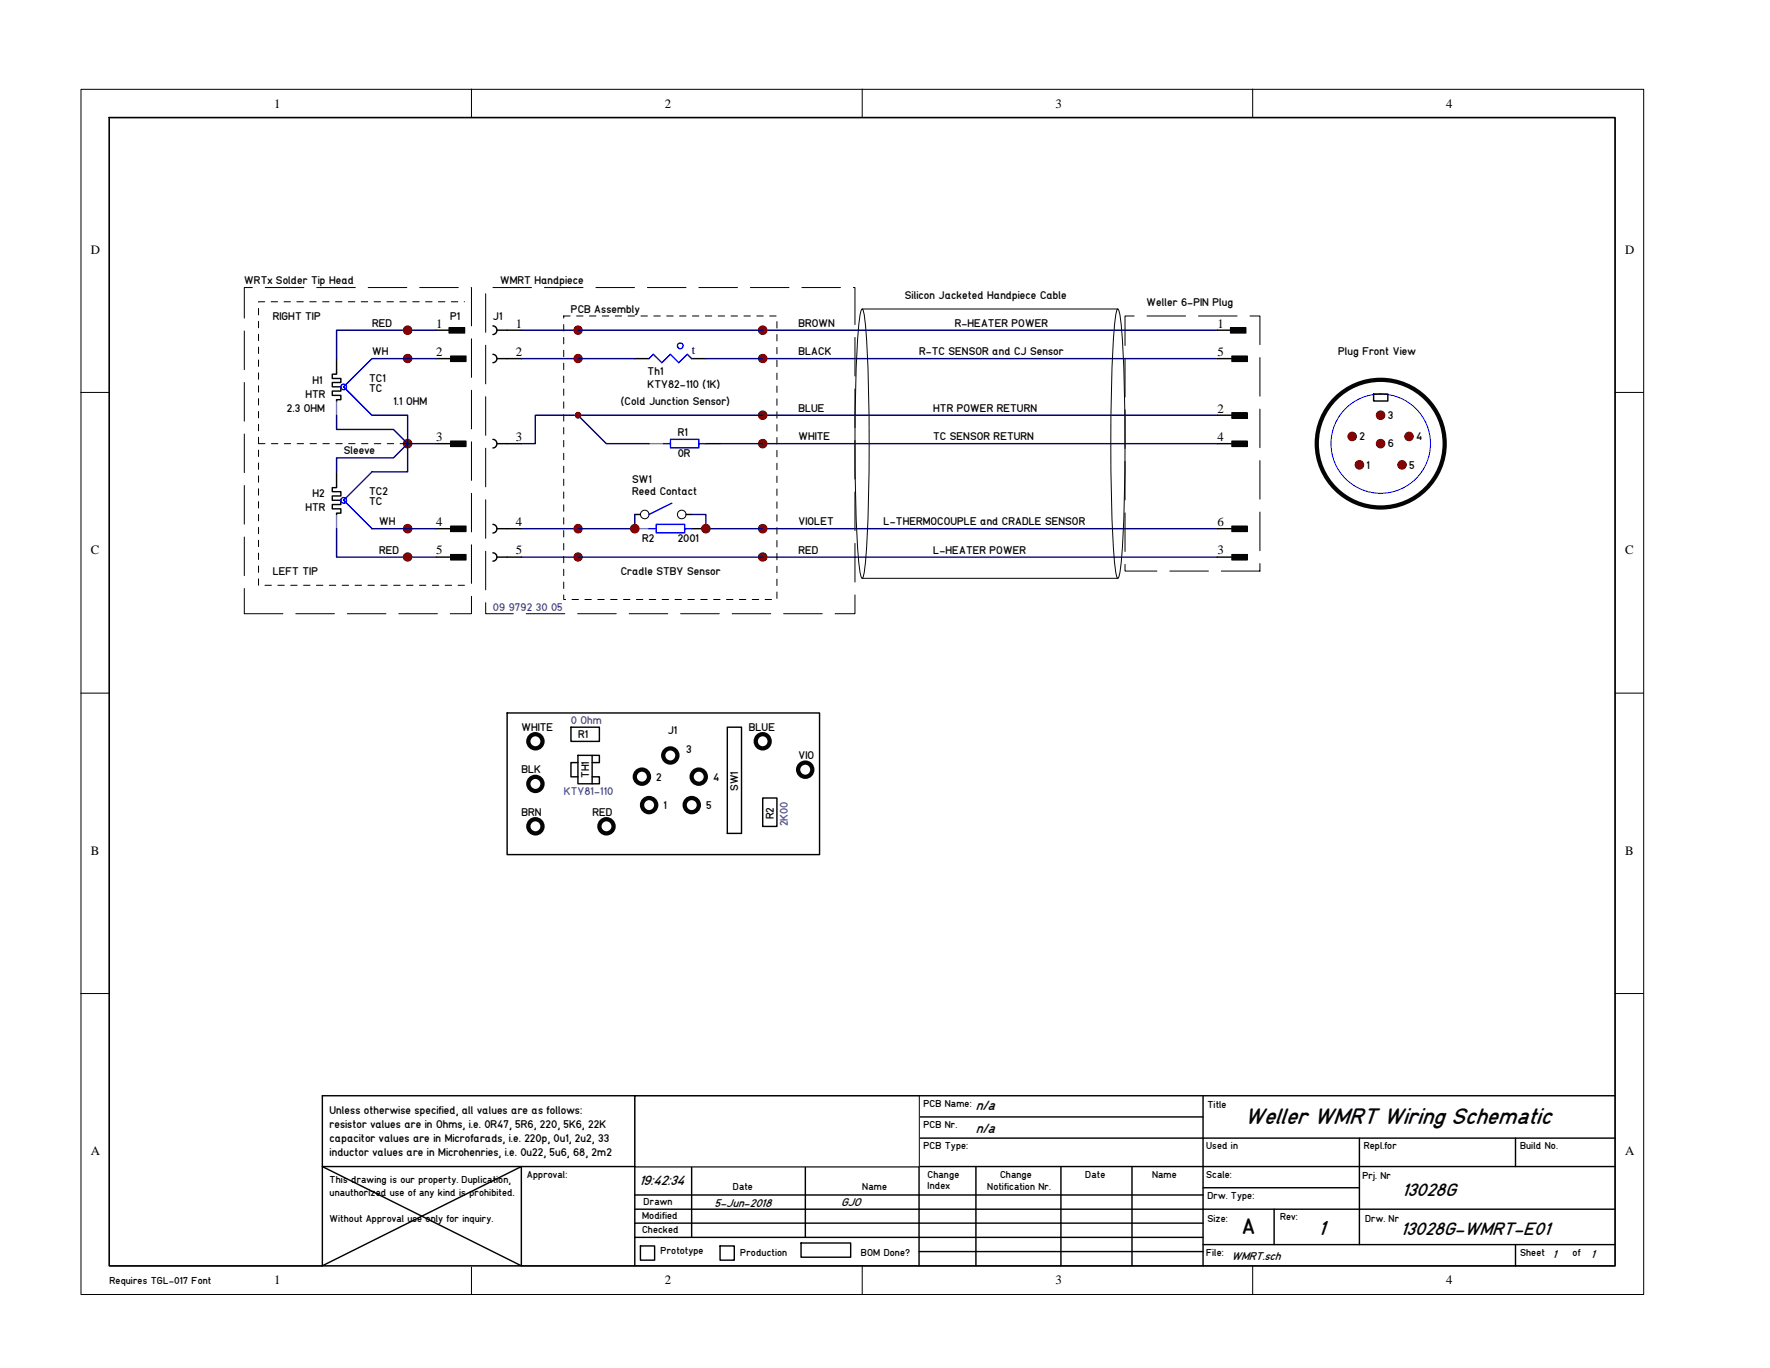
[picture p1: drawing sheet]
<svg xmlns="http://www.w3.org/2000/svg" width="279mm" height="216mm" viewBox="0 0 279 216" stroke-linecap="round" stroke-linejoin="round" font-family="sans-serif">
<g fill="none" stroke="#000" stroke-width=".16">
<path d="M12.8 14.1h246.7v190.2h-246.7zM17.3 18.6h237.7v181.2h-237.7zM74.4 14.1v4.4M136.1 14.1v4.4M197.7 14.1v4.4M12.7 61.9h4.5M254.9 61.9h4.5M12.7 109.4h4.5M254.9 109.4h4.5M12.7 156.8h4.5M254.9 156.8h4.5M74.4 199.8v4.5"/>
<path d="M136.1 199.8v4.5M197.7 199.8v4.5"/>
</g>
<path d="M51 173h49.2v11.1h-49.2z" fill="#fff"/>
<path d="M50.9 173h49.3v11.1h-49.3z" fill="none" stroke="#fff" stroke-width=".16"/>
<path d="M51 184.2h31.3v15.6h-31.3z" fill="#fff"/>
<path d="M50.9 184.1h31.4v15.7h-31.4z" fill="none" stroke="#fff" stroke-width=".16"/>
<g fill="none" stroke="#000" stroke-width=".22">
<path d="M17.2 18.5h237.7v181.3h-237.7zM53.1 56.6v2.5h-.6v.6h1.3v.7h-1.3v.6h1.3v.7h-1.3v.7h1.3v.7h-.7v.2M68.8 70h2.3M100.2 172.9h-49.3v26.9M145.1 172.9v26.9M145.1 179.6h109.8M145.1 176.3h44.8M189.9 172.9v26.9M214.6 179.6v16.8M239.2 179.6v4.5M254.9 172.9h-154.7v26.9M50.9 184.1h204"/>
<path d="M82.3 184.1v15.7M100.2 188.6h89.7M100.2 190.8h154.7M100.2 193h89.7M100.2 195.3h89.7M101.1 196.6h2.2v2.3h-2.2zM109.2 184.1v11.2M113.7 196.6h2.2v2.3h-2.2zM126.4 196.2h7.9v2.2h-7.9zM127.1 184.1v11.2M145.1 197.5h44.8M154.1 184.1v15.7"/>
<path d="M167.5 184.1v15.7M178.7 184.1v15.7M189.9 196.4h65M189.9 187.5h24.7M201.1 190.8v5.6M239.2 196.4v3.4"/>
</g>
<path d="M53.1 63.3v2.2" fill="none" stroke="#8080c0" stroke-width=".22"/>
<g fill="none" stroke="#00f" stroke-width=".22">
<path d="M58.7 56.6l-4.5 4.4 4.5 4.5"/>
<circle cx="54.3" cy="61.1" r=".44"/>
</g>
<path d="M38.6 96.9h35.8v-51.5h-35.8v51.5" fill="none" stroke="#000" stroke-width=".16" stroke-dasharray="6.1 2"/>
<path d="M71.2 69.6h2.4v.9h-2.4z" fill="#040404"/>
<path d="M71.1 69.6h2.5v.9h-2.5z" fill="none" stroke="#040404" stroke-width=".16"/>
<path d="M68.8 52.1h2.3" fill="none" stroke="#000" stroke-width=".22"/>
<path d="M70.9 51.7h2.5v.9h-2.5z" fill="#040404"/>
<path d="M70.9 51.7h2.5v.9h-2.5z" fill="none" stroke="#040404" stroke-width=".16"/>
<path d="M68.8 56.6h2.3" fill="none" stroke="#000" stroke-width=".22"/>
<path d="M71.2 56.2h2.4v.9h-2.4z" fill="#040404"/>
<path d="M71.1 56.2h2.5v.9h-2.5z" fill="none" stroke="#040404" stroke-width=".16"/>
<path d="M68.8 87.9h2.3" fill="none" stroke="#000" stroke-width=".22"/>
<path d="M71.2 87.5h2.4v.9h-2.4z" fill="#040404"/>
<path d="M71.1 87.5h2.5v.9h-2.5z" fill="none" stroke="#040404" stroke-width=".16"/>
<path d="M68.8 83.4h2.3" fill="none" stroke="#000" stroke-width=".22"/>
<path d="M71.2 83.1h2.4v.8h-2.4z" fill="#040404"/>
<path d="M71.1 83h2.5v.9h-2.5z" fill="none" stroke="#040404" stroke-width=".16"/>
<path d="M53.1 81.2v2.2" fill="none" stroke="#8080c0" stroke-width=".22"/>
<path d="M53.1 74.5v2.5h-.6v.6h1.3v.7h-1.3v.7h1.3v.6h-1.3v.7h1.3v.7h-.7v.2" fill="none" stroke="#000" stroke-width=".22"/>
<g fill="none" stroke="#00f" stroke-width=".22">
<path d="M58.7 74.5l-4.5 4.5 4.5 4.4"/>
<circle cx="54.2" cy="79" r=".45"/>
</g>
<path d="M68.8 52.1h-15.7v4.5M53.1 83.4v4.5h15.7" fill="none" stroke="#000080" stroke-width=".22"/>
<circle cx="64.3" cy="52.1" r=".68" fill="#800000"/>
<circle cx="64.3" cy="52.1" r=".68" fill="none" stroke="#800000" stroke-width=".16"/>
<circle cx="64.4" cy="56.6" r=".67" fill="#800000"/>
<circle cx="64.4" cy="56.6" r=".67" fill="none" stroke="#800000" stroke-width=".16"/>
<circle cx="64.3" cy="70" r=".68" fill="#800000"/>
<circle cx="64.3" cy="70" r=".68" fill="none" stroke="#800000" stroke-width=".16"/>
<circle cx="64.3" cy="83.4" r=".68" fill="#800000"/>
<circle cx="64.3" cy="83.4" r=".68" fill="none" stroke="#800000" stroke-width=".16"/>
<circle cx="64.4" cy="87.9" r=".67" fill="#800000"/>
<circle cx="64.4" cy="87.9" r=".67" fill="none" stroke="#800000" stroke-width=".16"/>
<g fill="none" stroke="#000080" stroke-width=".22">
<path d="M58.7 56.6h10.1M120.4 56.6h71.8M120.4 52.1h71.8M53.1 65.5v2.3h9l2.2 2.2M58.7 65.5h5.6v4.5M64.3 70l-2.2 2.3h-9v2.2M64.3 70v4.5h-5.6M64.3 70h4.5M120.4 70h71.8M120.4 65.5h71.8M58.7 83.4h10.1M120.4 83.4h71.8"/>
<path d="M120.4 87.9h71.8"/>
</g>
<path d="M77.8 51.4a.68 .68 0 0 1 .6 .7 .68 .68 0 0 1-.6 .7M77.8 55.9a.66 .66 0 0 1 .6 .7 .66 .66 0 0 1-.6 .6M78.4 52.1h3.9M78.4 56.6h3.9M192.2 52.1h2.2M77.8 69.3a.68 .68 0 0 1 .6 .7 .68 .68 0 0 1-.6 .7M78.4 70h3.9M77.8 82.8a.68 .68 0 0 1 .6 .6 .68 .68 0 0 1-.6 .7M77.8 87.2a.66 .66 0 0 1 .6 .7 .66 .66 0 0 1-.6 .7M78.4 83.4h3.9M78.4 87.9h3.9" fill="none" stroke="#000" stroke-width=".22"/>
<path d="M77.8 45.4h57.2v51.5h-58.3v-51.5" fill="none" stroke="#000" stroke-width=".16" stroke-dasharray="6.1 2"/>
<path d="M194.3 51.7h2.4v.9h-2.4z" fill="#040404"/>
<path d="M194.2 51.7h2.5v.9h-2.5z" fill="none" stroke="#040404" stroke-width=".16"/>
<path d="M192.2 65.5h2.2" fill="none" stroke="#000" stroke-width=".22"/>
<path d="M194.5 65.2h2.4v.8h-2.4z" fill="#040404"/>
<path d="M194.4 65.1h2.5v.9h-2.5z" fill="none" stroke="#040404" stroke-width=".16"/>
<path d="M192.2 87.9h2.2" fill="none" stroke="#000" stroke-width=".22"/>
<path d="M194.5 87.5h2.4v.9h-2.4z" fill="#040404"/>
<path d="M194.4 87.5h2.5v.9h-2.5z" fill="none" stroke="#040404" stroke-width=".16"/>
<path d="M192.2 70h2.2" fill="none" stroke="#000" stroke-width=".22"/>
<path d="M194.5 69.6h2.4v.9h-2.4z" fill="#040404"/>
<path d="M194.4 69.6h2.5v.9h-2.5z" fill="none" stroke="#040404" stroke-width=".16"/>
<path d="M192.2 56.6h2.2" fill="none" stroke="#000" stroke-width=".22"/>
<path d="M194.5 56.2h2.4v.9h-2.4z" fill="#040404"/>
<path d="M194.4 56.2h2.5v.9h-2.5z" fill="none" stroke="#040404" stroke-width=".16"/>
<path d="M192.2 83.4h2.2" fill="none" stroke="#000" stroke-width=".22"/>
<path d="M194.5 83.1h2.4v.8h-2.4z" fill="#040404"/>
<path d="M194.4 83h2.5v.9h-2.5z" fill="none" stroke="#040404" stroke-width=".16"/>
<path d="M89 49.9h33.6v44.7h-33.6v-44.7" fill="none" stroke="#000" stroke-width=".16" stroke-dasharray="1 1 1 1 1 1 1 1"/>
<circle cx="120.4" cy="52.1" r=".68" fill="#800000"/>
<circle cx="120.4" cy="52.1" r=".68" fill="none" stroke="#800000" stroke-width=".16"/>
<circle cx="120.4" cy="56.6" r=".67" fill="#800000"/>
<circle cx="120.4" cy="56.6" r=".67" fill="none" stroke="#800000" stroke-width=".16"/>
<circle cx="120.4" cy="65.5" r=".68" fill="#800000"/>
<circle cx="120.4" cy="65.5" r=".68" fill="none" stroke="#800000" stroke-width=".16"/>
<circle cx="120.4" cy="70" r=".68" fill="#800000"/>
<circle cx="120.4" cy="70" r=".68" fill="none" stroke="#800000" stroke-width=".16"/>
<circle cx="120.4" cy="83.4" r=".68" fill="#800000"/>
<circle cx="120.4" cy="83.4" r=".68" fill="none" stroke="#800000" stroke-width=".16"/>
<circle cx="120.4" cy="87.9" r=".67" fill="#800000"/>
<circle cx="120.4" cy="87.9" r=".67" fill="none" stroke="#800000" stroke-width=".16"/>
<path d="M198.9 90.1h-21.3v-40.2h21.3v40.2" fill="none" stroke="#000" stroke-width=".16" stroke-dasharray="6.1 2"/>
<path d="M82.3 52.1h8.9M82.3 56.6h8.9M120.4 65.5h-29.2l4.5 4.5h6.7M82.3 83.4h8.9M82.3 87.9h8.9" fill="none" stroke="#000080" stroke-width=".22"/>
<path d="M102.4 70h2.3" fill="none" stroke="#8080c0" stroke-width=".22"/>
<path d="M111.4 70h2.3M100.2 81.2h.9M108.3 81.2h.9" fill="none" stroke="#000" stroke-width=".22"/>
<path d="M104.7 70h1.1M106 79.4l-3.6 1.8M110.3 70v-.7h-4.5v1.4h4.5v-.7h1.1" fill="none" stroke="#00f" stroke-width=".22"/>
<g fill="none" stroke="#000" stroke-width=".16">
<circle cx="101.8" cy="81.2" r=".67"/>
<circle cx="107.6" cy="81.2" r=".68"/>
</g>
<circle cx="91.2" cy="52.1" r=".67" fill="#800000"/>
<circle cx="91.2" cy="52.1" r=".67" fill="none" stroke="#800000" stroke-width=".16"/>
<circle cx="91.2" cy="56.6" r=".66" fill="#800000"/>
<circle cx="91.2" cy="56.6" r=".66" fill="none" stroke="#800000" stroke-width=".16"/>
<circle cx="91.2" cy="83.4" r=".67" fill="#800000"/>
<circle cx="91.2" cy="83.4" r=".67" fill="none" stroke="#800000" stroke-width=".16"/>
<circle cx="91.2" cy="87.9" r=".66" fill="#800000"/>
<circle cx="91.2" cy="87.9" r=".66" fill="none" stroke="#800000" stroke-width=".16"/>
<path d="M91.2 56.6h9M91.2 52.1h29.2M111.4 56.6h9M113.7 70h6.7M100.2 81.2v2.2h-9" fill="none" stroke="#000080" stroke-width=".22"/>
<path d="M100.2 83.4h2.2" fill="none" stroke="#8080c0" stroke-width=".22"/>
<path d="M100.2 56.6h2.2M109.2 56.6h2.2M109.2 83.4h2.2" fill="none" stroke="#000" stroke-width=".22"/>
<g fill="none" stroke="#00f" stroke-width=".22">
<path d="M102.4 56.6l.7-.7 1.4 1.3 1.3-1.3 1.3 1.3 1.4-1.3 .7 .7M102.4 83.4h1.2M108.1 83.4v-.6h-4.5v1.3h4.5v-.7h1.1"/>
<circle cx="107.4" cy="54.6" r=".44"/>
</g>
<circle cx="100.2" cy="83.4" r=".68" fill="#800000"/>
<circle cx="100.2" cy="83.4" r=".68" fill="none" stroke="#800000" stroke-width=".16"/>
<path d="M109.2 81.2h2.2v2.2h9" fill="none" stroke="#000080" stroke-width=".22"/>
<circle cx="111.4" cy="83.4" r=".68" fill="#800000"/>
<circle cx="111.4" cy="83.4" r=".68" fill="none" stroke="#800000" stroke-width=".16"/>
<path d="M91.2 87.9h29.2" fill="none" stroke="#000080" stroke-width=".22"/>
<path d="M136 48.9l.1-.1a3.4 3.4 0 0 1 .4 1.9 287.5 287.5 0 0 1 0 38.7 3.4 3.4 0 0 1-.4 1.9 3.3 3.3 0 0 1-.5-1.9 280.4 280.4 0 0 1 0-38.7zM176.4 48.8a3.2 3.2 0 0 1 .5 1.9 280.4 280.4 0 0 1 0 38.7 3.3 3.3 0 0 1-.5 1.9 3.4 3.4 0 0 1-.4-1.9 287.5 287.5 0 0 1 0-38.7 3.4 3.4 0 0 1 .4-1.9z" fill="none" stroke="#040404" stroke-width=".16"/>
<path d="M136.1 48.8h40.3M136.1 91.3h40.3" fill="none" stroke="#000" stroke-width=".16"/>
<circle cx="218" cy="70" r="10.1" fill="none" stroke="#040404" stroke-width=".67"/>
<circle cx="217.9" cy="65.5" r=".68" fill="#800000"/>
<circle cx="217.9" cy="65.5" r=".68" fill="none" stroke="#800000" stroke-width=".16"/>
<circle cx="214.6" cy="73.4" r=".68" fill="#800000"/>
<circle cx="214.6" cy="73.4" r=".68" fill="none" stroke="#800000" stroke-width=".16"/>
<circle cx="221.3" cy="73.4" r=".68" fill="#800000"/>
<circle cx="221.3" cy="73.4" r=".68" fill="none" stroke="#800000" stroke-width=".16"/>
<circle cx="222.4" cy="68.9" r=".68" fill="#800000"/>
<circle cx="222.4" cy="68.9" r=".68" fill="none" stroke="#800000" stroke-width=".16"/>
<circle cx="213.4" cy="68.9" r=".68" fill="#800000"/>
<circle cx="213.4" cy="68.9" r=".68" fill="none" stroke="#800000" stroke-width=".16"/>
<circle cx="218" cy="70" r="7.8" fill="none" stroke="#00f" stroke-width=".16"/>
<path d="M216.8 62.2h2.3v1.1h-2.3z" fill="none" stroke="#000" stroke-width=".22"/>
<circle cx="217.9" cy="70" r=".68" fill="#800000"/>
<circle cx="217.9" cy="70" r=".68" fill="none" stroke="#800000" stroke-width=".16"/>
<path d="M91.2 65.5h-6.7v4.5h-2.2" fill="none" stroke="#000080" stroke-width=".22"/>
<circle cx="91.2" cy="65.5" r=".46" fill="#800000"/>
<circle cx="91.2" cy="65.5" r=".46" fill="none" stroke="#800000" stroke-width=".16"/>
<path d="M50.9 184.1l31.4 15.7M82.3 184.1l-31.4 15.7" fill="none" stroke="#000" stroke-width=".22"/>
<path d="M100.3 173h44.8v11.1h-44.8z" fill="#fff"/>
<path d="M100.2 173h44.9v11.1h-44.9z" fill="none" stroke="#040404" stroke-width=".16"/>
<path d="M40.8 70v-22.4h32.5M73.3 92.4h-32.5v-22.4h23.5" fill="none" stroke="#000" stroke-width=".16" stroke-dasharray="1 1 1 1 1 1 1 1"/>
<path d="M80.1 112.5h49.3v22.4h-49.3zM90.1 114.8h4.5v2.2h-4.5zM91.2 119.2h2.3v4.5h-2.3zM93.5 119.2h1.1v1.2h-1.1M114.8 114.8h2.3v16.7h-2.3zM91.2 120.4h-1.1v2.2h1.1M93.5 122.6h1.1v1.1h-1.1M120.4 125.9h2.2v4.5h-2.2z" fill="none" stroke="#000" stroke-width=".22"/>
<g fill="none" stroke="#040404" stroke-width=".67">
<circle cx="84.5" cy="117" r="1.12"/>
<circle cx="105.8" cy="119.2" r="1.12"/>
<circle cx="120.4" cy="117" r="1.12"/>
<circle cx="84.5" cy="130.4" r="1.12"/>
<circle cx="84.5" cy="123.7" r="1.12"/>
<circle cx="95.7" cy="130.4" r="1.12"/>
<circle cx="101.3" cy="122.6" r="1.12"/>
<circle cx="102.5" cy="127.1" r="1.12"/>
<circle cx="109.2" cy="127.1" r="1.13"/>
<circle cx="110.3" cy="122.6" r="1.12"/>
<circle cx="127.1" cy="121.5" r="1.12"/>
</g>
<text font-size="3.7" fill="#040404" x="196.4" y="177.5">Weller WMRT Wiring Schematic</text>
<text font-size="3.5" fill="#040404" x="196" y="194.7">A</text>
<text font-size="3.3" fill="#040404" x="208.1" y="195">1</text>
<g font-size="3" fill="#040404">
<text x="221.3" y="188.8">13028G</text>
<text x="221.1" y="194.9">13028G-WMRT-E01</text>
</g>
<g font-size="2.2" fill="#040404">
<text x="154.1" y="178.8">n/a</text>
<text x="154.1" y="175.2">n/a</text>
<text x="100.9" y="187.1">19:42:34</text>
</g>
<g font-size="2">
<text x="43.3" y="17">1</text>
<text x="104.9" y="17">2</text>
<text x="166.6" y="17">3</text>
<text x="228.3" y="17">4</text>
<text x="14.4" y="40">D</text>
<text x="256.5" y="40">D</text>
<text x="68.8" y="51.7">1</text>
<text x="81.4" y="51.7">1</text>
<text x="192.2" y="51.7">1</text>
<text x="68.8" y="56.1">2</text>
<text x="81.4" y="56.1">2</text>
<text x="192.2" y="56.1">5</text>
<text x="192.2" y="65.1">2</text>
<text x="68.8" y="69.6">3</text>
<text x="81.4" y="69.6">3</text>
<text x="192.2" y="69.6">4</text>
<text x="68.8" y="83">4</text>
<text x="81.4" y="83">4</text>
<text x="192.2" y="83">6</text>
<text x="14.4" y="87.5">C</text>
<text x="68.8" y="87.5">5</text>
<text x="81.4" y="87.5">5</text>
<text x="192.2" y="87.5">3</text>
<text x="256.5" y="87.5">C</text>
<text x="14.4" y="134.9">B</text>
<text x="256.5" y="134.9">B</text>
<text x="14.4" y="182.3">A</text>
<text x="256.5" y="182.3">A</text>
<text x="43.3" y="202.7">1</text>
<text x="104.9" y="202.7">2</text>
<text x="166.6" y="202.7">3</text>
<text x="228.3" y="202.7">4</text>
</g>
<text font-size="2" fill="#000080" x="109.2" y="55.9">t</text>
<g font-size="1.9" fill="#040404">
<text x="112.8" y="190.5">5-Jun-2018</text>
<text x="132.8" y="190.3">GJO</text>
<text x="194.4" y="198.8">WMRT.sch</text>
<text x="245.1" y="198.6">1</text>
<text x="251.2" y="198.6">1</text>
</g>
<g font-size="1.8" fill="#040404">
<text x="38.6" y="44.9">WRTx Solder Tip Head</text>
<text x="79" y="44.9">WMRT Handpiece</text>
<text x="142.8" y="47.1">Silicon Jacketed Handpiece Cable</text>
<text x="43.1" y="50.5">RIGHT TIP</text>
<text x="58.8" y="51.6">RED</text>
<text x="71.1" y="50.5">P1</text>
<text x="77.8" y="50.5">J1</text>
<text x="90.1" y="49.4">PCB Assembly</text>
<text x="126" y="51.6">BROWN</text>
<text x="150.7" y="51.6">R-HEATER POWER</text>
<text x="181" y="48.2">Weller 6-PIN Plug</text>
<text x="58.8" y="56">WH</text>
<text x="102.2" y="59.2">Th1</text>
<text x="126" y="56">BLACK</text>
<text x="145.1" y="56">R-TC SENSOR and CJ Sensor</text>
<text x="211.2" y="56">Plug Front View</text>
<text x="45.3" y="65">2.3 OHM</text>
<text x="48.2" y="62.8">HTR</text>
<text x="49.3" y="60.5">H1</text>
<text x="58.3" y="60.3">TC1</text>
<text x="58.3" y="61.9">TC</text>
<text x="62.1" y="63.9">1.1 OHM</text>
<text x="98" y="63.9">(Cold Junction Sensor)</text>
<text x="102.2" y="61.2">KTY82-110 (1K)</text>
<text x="126" y="65">BLUE</text>
<text x="147.3" y="65">HTR POWER RETURN</text>
<text x="54.3" y="71.7">Sleeve</text>
<text x="107" y="68.8">R1</text>
<text x="126" y="69.5">WHITE</text>
<text x="147.3" y="69.5">TC SENSOR RETURN</text>
<text x="214.6" y="69.5">2</text>
<text x="219.1" y="66.1">3</text>
<text x="219.1" y="70.6">6</text>
<text x="223.6" y="69.5">4</text>
<text x="99.8" y="76.2">SW1</text>
<text x="107" y="72.2">0R</text>
<text x="215.7" y="74">1</text>
<text x="222.5" y="74">5</text>
<text x="48.2" y="80.7">HTR</text>
<text x="49.3" y="78.4">H2</text>
<text x="58.3" y="78.2">TC2</text>
<text x="58.3" y="79.8">TC</text>
<text x="59.9" y="82.9">WH</text>
<text x="99.8" y="78.2">Reed Contact</text>
<text x="126" y="82.9">VIOLET</text>
<text x="139.5" y="82.9">L-THERMOCOUPLE and CRADLE SENSOR</text>
<text x="59.9" y="87.4">RED</text>
<text x="101.3" y="85.6">R2</text>
<text x="107" y="85.6">2001</text>
<text x="126" y="87.4">RED</text>
<text x="147.3" y="87.4">L-HEATER POWER</text>
<text x="43.1" y="90.7">LEFT TIP</text>
<text x="98" y="90.7">Cradle STBY Sensor</text>
<text x="82.3" y="115.4">WHITE</text>
<text x="91.3" y="116.5">R1</text>
<text x="105.4" y="115.8">J1</text>
<text x="108.3" y="118.9">3</text>
<text x="118.2" y="115.4">BLUE</text>
<text x="126" y="119.8">VIO</text>
<text x="82.3" y="122">BLK</text>
<text x="93" y="122.8" transform="rotate(-90 93 122.8)">TH1</text>
<text x="103.6" y="123.2">2</text>
<text x="112.6" y="123.2">4</text>
<text x="116.5" y="124.8" transform="rotate(-90 116.5 124.8)">SW1</text>
<text x="82.3" y="128.8">BRN</text>
<text x="93.5" y="128.8">RED</text>
<text x="104.7" y="127.6">1</text>
<text x="111.5" y="127.6">5</text>
<text x="122.2" y="129.3" transform="rotate(-90 122.2 129.3)">R2</text>
</g>
<g font-size="1.8" fill="#48438b">
<text x="77.8" y="96.4">09 9792 30 05</text>
<text x="90.1" y="114.2">0 Ohm</text>
<text x="89" y="125.4">KTY81-110</text>
<text x="124.4" y="130.4" transform="rotate(-90 124.4 130.4)">2K00</text>
</g>
<g font-size="1.8">
<text x="52" y="175.8">Unless otherwise specified, all values are as follows:</text>
<text x="52" y="178">resistor values are in Ohms, i.e. 0R47, 5R6, 220, 5K6, 22K</text>
<text x="52" y="180.2">capacitor values are in Microfarads, i.e. 220p, 0u1, 2u2, 33</text>
<text x="52" y="182.5">inductor values are in Microhenries, i.e. 0u22, 5u6, 68, 2m2</text>
</g>
<g font-size="1.6" fill="#040404">
<text x="145.8" y="178.1">PCB Nr.</text>
<text x="145.8" y="174.7">PCB Name:</text>
<text x="190.6" y="174.9">Title</text>
<text x="83.2" y="185.9">Approval:</text>
<text x="145.8" y="181.4">PCB Type:</text>
<text x="146.4" y="185.9">Change</text>
<text x="157.9" y="185.9">Change</text>
<text x="171.3" y="185.9">Date</text>
<text x="181.9" y="185.9">Name</text>
<text x="190.4" y="185.9">Scale:</text>
<text x="190.4" y="181.4">Used in</text>
<text x="215.3" y="181.4">Repl.for</text>
<text x="239.9" y="181.4">Build No.</text>
<text x="101.6" y="190.1">Drawn</text>
<text x="115.7" y="187.9">Date</text>
<text x="136.1" y="187.9">Name</text>
<text x="146.4" y="187.7">Index</text>
<text x="155.8" y="187.9">Notification Nr.</text>
<text x="190.6" y="189.2">Drw. Type:</text>
<text x="215.1" y="186.1">Prj. Nr</text>
<text x="101.3" y="192.4">Modified</text>
<text x="101.3" y="194.6">Checked</text>
<text x="104.3" y="198">Prototype</text>
<text x="190.6" y="192.8">Size:</text>
<text x="202.1" y="192.6">Rev:</text>
<text x="215.5" y="192.8">Drw. Nr</text>
<text x="17.3" y="202.6">Requires TGL-017 Font</text>
<text x="116.8" y="198.2">Production</text>
<text x="135.9" y="198.2">BOM Done?</text>
<text x="190.4" y="198.2">File:</text>
<text x="239.9" y="198.2">Sheet</text>
<text x="248.2" y="198.2">of</text>
</g>
<g font-size="1.6">
<text x="52" y="186.8">This drawing is our property. Duplication,</text>
<text x="52" y="188.8">unauthorized use of any kind is prohibited.</text>
<text x="52" y="192.8">Without Approval use only for inquiry.</text>
</g>
</svg>
